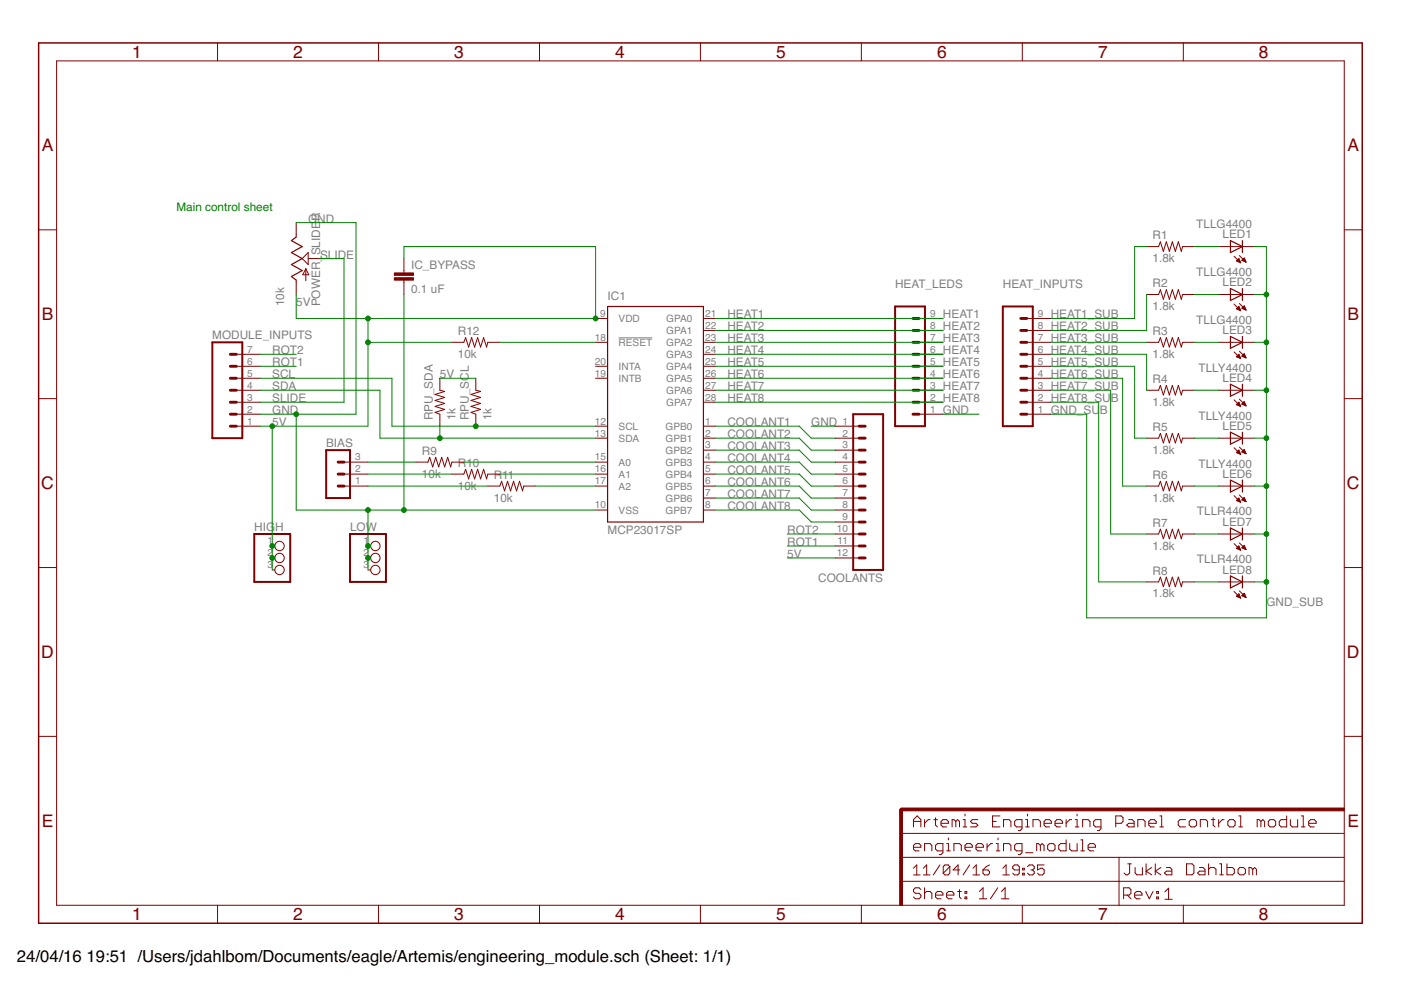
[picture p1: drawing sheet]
<svg xmlns="http://www.w3.org/2000/svg" width="297mm" height="210mm" viewBox="0 0 297 210" stroke-linecap="round" stroke-linejoin="round" font-family="sans-serif">
<path d="M131.1 71.6h7.2" fill="none" stroke="#808080" stroke-width=".21"/>
<g fill="none" stroke="#800000" stroke-width=".25">
<path d="M62.8 50.2l-1 .8 2.3 1.3-2.3 1.3 2.3 1.2-2.3 1.3 2.3 1.3-2.3 1.2 1 .8M260.9 51l2.5 1.3-2.5 1.3zM263.4 51v2.6M128.8 65h20.3v45.7h-20.3zM260.9 61.2l2.5 1.2-2.5 1.3zM260.9 71.3l2.5 1.3-2.5 1.3zM263.4 61.2v2.5M263.4 71.3v2.6M260.9 81.5l2.5 1.2-2.5 1.3zM260.9 91.6l2.5 1.3-2.5 1.3zM263.4 81.5v2.5M263.4 91.6v2.6"/>
<path d="M260.9 101.8l2.5 1.3-2.5 1.2zM260.9 112l2.5 1.2-2.5 1.3zM263.4 101.8v2.5M263.4 112v2.5M260.9 122.1l2.5 1.3-2.5 1.3zM263.4 122.1v2.6"/>
</g>
<g fill="none" stroke="#800000" stroke-width=".21">
<path d="M12 12.9h273v179h-273zM46.1 9.1v3.8M80.2 9.1v3.8M114.4 9.1v3.8M148.5 9.1v3.8M182.6 9.1v3.8M216.7 9.1v3.8M250.9 9.1v3.8M8.2 48.7h3.8M62.8 47.2v3M62.8 59.4v3M64.1 54.8l1.2-1.2v2.5z"/>
<path d="M64.8 57v2.5M64.8 57l.7 1.3h-1.3zM65.3 54.8h2.6M85.6 54.8v3.1M85.6 59.4v3M243.1 52.3h2.5l.4-1 .7 2 .6-2 .6 2 .7-2 .6 2 .6-2 .7 2 .2-1h2.6M258.3 52.3h7.7M261.6 54.3l1.4 1.4M262.1 55.3l.6-.5 .3 .9zM262.2 55.3h.6M262.3 55.2h.5M262.3 55.4h.6"/>
<path d="M262.4 55.1h.4M262.6 54.9h.1M262.6 55.5h.4M262.8 54.2l1.4 1.4M262.9 55.6h.1M263.3 55.2l.5-.5 .4 .9zM263.3 55.2h.7M263.4 55.1h.5M263.5 55.3h.6M263.6 54.9h.3M263.7 54.8h.1M263.8 55.4h.3"/>
<path d="M264.1 55.5h.1M285 48.7h3.8M50.1 77.7h5.1M50.1 75.1h5.1M95.8 72.6h2.5l.4-1 .7 2 .6-2 .6 2 .7-2 .6 2 .6-2 .7 2 .2-1h2.6M126.3 72.6h2.5M126.3 77.7h2.5M126.3 67.5h2.5M149.1 72.6h2.6M149.1 77.7h2.6M149.1 67.5h2.6M149.1 70.1h2.6"/>
<path d="M149.1 75.1h2.6M194.8 72.6h5.1M194.8 77.7h5.1M194.8 67.5h5.1M194.8 70.1h5.1M194.8 75.1h5.1M217.7 72.6h5.1M217.7 77.7h5.1M217.7 67.5h5.1M217.7 70.1h5.1M217.7 75.1h5.1M243.1 72.6h2.5l.4-1 .7 2 .6-2 .6 2 .7-2 .6 2 .6-2 .7 2 .2-1h2.6"/>
<path d="M243.1 62.4h2.5l.4-1 .7 2.1 .6-2.1 .6 2.1 .7-2.1 .6 2.1 .6-2.1 .7 2.1 .2-1.1h2.6M258.3 72.6h7.7M258.3 62.4h7.7M261.6 64.5l1.4 1.4M261.6 74.6l1.4 1.4M262.1 65.5l.6-.5 .3 .9zM262.1 75.6l.6-.5 .3 .9zM262.2 65.4h.6M262.2 75.7h.7M262.2 75.5h.6M262.3 65.5h.6M262.3 65.3h.5"/>
<path d="M262.4 75.4h.4M262.4 65.2h.3M262.5 75.3h.2M262.5 75.8h.4M262.6 65.7h.4M262.6 65.1h.1M262.6 75.2h.1M262.8 64.3l1.4 1.4M262.8 74.5l1.4 1.4M262.8 75.9h.2M262.8 65.8h.2M263.3 65.4l.5-.5 .4 .8z"/>
<path d="M263.3 75.5l.5-.5 .4 .9zM263.4 65.3h.6M263.4 75.5h.6M263.4 75.4h.6M263.4 65.4h.6M263.5 65.2h.4M263.5 75.3h.4M263.6 65.1h.3M263.6 75.2h.3M263.7 75.7h.4M263.7 65.5h.4M263.7 64.9h.1"/>
<path d="M263.7 75.1h.1M263.9 75.8h.2M264 65.7h.1M8.2 84.5h3.8M50.1 90.4h5.1M50.1 80.2h5.1M50.1 82.7h5.1M50.1 85.3h5.1M50.1 87.8h5.1M72.9 98h5.1M88.2 98h2.5l.4-1 .6 2 .7-2 .6 2 .6-2 .7 2 .6-2 .6 2 .3-1h2.5M93.3 80.2v2.5l1 .3-2.1 .6 2.1 .7-2.1 .6 2.1 .6-2.1 .7 2.1 .6-2.1 .6 1.1 .4v2.6"/>
<path d="M100.9 80.2v2.5l1 .3-2 .6 2 .7-2 .6 2 .6-2 .7 2 .6-2 .6 1 .4v2.6M126.3 90.4h2.5M126.3 92.9h2.5M126.3 98h2.5M126.3 80.2h2.5M149.1 90.4h2.6M149.1 92.9h2.6M149.1 98h2.6M149.1 80.2h2.6M149.1 95.4h2.6M149.1 82.7h2.6M149.1 85.3h2.6"/>
<path d="M177.1 90.4h5.1M177.1 92.9h5.1M177.1 98h5.1M177.1 95.4h5.1M194.8 80.2h5.1M194.8 82.7h5.1M194.8 85.3h5.1M194.8 87.8h5.1M217.7 80.2h5.1M217.7 82.7h5.1M217.7 85.3h5.1M217.7 87.8h5.1"/>
<path d="M243.1 92.9h2.5l.4-1 .7 2 .6-2 .6 2 .7-2 .6 2 .6-2 .7 2 .2-1h2.6M243.1 82.7h2.5l.4-1 .7 2.1 .6-2.1 .6 2.1 .7-2.1 .6 2.1 .6-2.1 .7 2.1 .2-1.1h2.6M258.3 92.9h7.7M258.3 82.7h7.7M261.6 84.8l1.4 1.4M261.6 94.9l1.4 1.4M262.1 85.8l.9 .4M262.1 85.8l.6-.5 .3 .9M262.1 95.9l.9 .4M262.2 85.8h.7M262.2 95.9h.7M262.3 85.7h.5"/>
<path d="M262.3 95.8h.5M262.4 85.6h.4M262.4 96.1h.5M262.4 95.7h.4M262.4 85.9h.5M262.5 85.4h.2M262.5 95.6h.2M262.6 85.3h.1M262.7 95.4h.1M262.7 95.4l-.6 .5M262.7 95.4l.3 .9M262.7 96.2h.3"/>
<path d="M262.7 86h.3M262.8 84.6l1.4 1.4M262.8 94.8l1.4 1.4M263 96.3h.1M263 86.2h.1M263.3 95.8l.5-.5 .4 .9zM263.3 85.7h.7M263.3 95.8h.7M263.4 85.6h.6M263.4 95.7h.5M263.5 85.4h.4M263.5 95.9h.6"/>
<path d="M263.5 95.6h.4M263.6 85.8h.5M263.6 85.3h.3M263.7 95.4h.2M263.8 85.2h.1M263.8 95.3h.1M263.8 85.2l-.5 .5 .9 .3M263.8 85.2l.4 .8M263.8 96.1h.3M263.9 85.9h.2M264.1 96.2h.1M264.2 86h.1"/>
<path d="M285 84.5h3.8M57.7 115.8h.6M57.7 118.3h.6M72.9 100.5h5.1M72.9 103.1h5.1M78 115.8h.6M78 118.3h.6M95.8 100.5h2.5l.4-1 .7 2 .6-2 .6 2 .7-2 .6 2 .6-2 .7 2 .2-1h2.6M103.4 103.1h2.6l.3-1.1 .7 2.1 .6-2.1 .6 2.1 .7-2.1 .6 2.1 .7-2.1 .6 2.1 .2-1h2.6M126.3 100.5h2.5M126.3 103.1h2.5M126.3 108.1h2.5"/>
<path d="M149.1 100.5h2.6M149.1 103.1h2.6M149.1 105.6h2.6M149.1 108.1h2.6M177.1 100.5h5.1M177.1 103.1h5.1M177.1 105.6h5.1M177.1 108.1h5.1M177.1 113.2h5.1M177.1 110.7h5.1M177.1 115.8h5.1M177.1 118.3h5.1"/>
<path d="M243.1 103.1h2.5l.4-1.1 .7 2.1 .6-2.1 .6 2.1 .7-2.1 .6 2.1 .6-2.1 .7 2.1 .2-1h2.6M243.1 113.2h2.5l.4-1 .7 2 .6-2 .6 2 .7-2 .6 2 .6-2 .7 2 .2-1h2.6M258.3 103.1h7.7M258.3 113.2h7.7M261.6 105.1l1.4 1.4M261.6 115.3l1.4 1.3M262.1 106.1l.6-.5 .3 .9zM262.1 116.3l.6-.5 .3 .8zM262.2 106.1h.6M262.2 116.2h.6M262.3 116.3h.6M262.3 106.2h.6"/>
<path d="M262.3 105.9h.5M262.3 116.1h.5M262.4 105.8h.3M262.5 116h.2M262.6 105.7h.1M262.6 116.4h.4M262.6 115.8h.1M262.6 106.3h.4M262.8 105l1.4 1.4M262.8 115.1l1.4 1.4M262.8 116.6h.2M262.9 106.4h.1"/>
<path d="M263.3 106l.5-.5 .4 .9zM263.3 116.1l.5-.5 .4 .9zM263.3 105.9h.7M263.4 116.1h.6M263.4 116.2h.6M263.4 105.8h.5M263.5 106.1h.6M263.5 116h.4M263.6 105.7h.3M263.6 115.8h.3M263.7 105.6h.1M263.7 116.3h.4"/>
<path d="M263.7 115.7h.1M263.8 106.2h.3M264 116.4h.1M264 106.3h.2M8.2 120.3h3.8M57.7 120.8h.6M78 120.8h.6M243.1 123.4h2.5l.4-1 .7 2 .6-2 .6 2 .7-2 .6 2 .6-2 .7 2 .2-1h2.6M258.3 123.4h7.7M261.6 125.4l1.4 1.4M262.2 126.4h.7M262.3 126.3h.5"/>
<path d="M262.4 126.2h.4M262.5 126.6h.4M262.5 126.1h.2M262.6 126h.1M262.7 125.9l-.6 .5 .9 .4M262.7 125.9l.3 .9M262.8 126.7h.2M262.8 125.3l1.4 1.4M263.3 126.3l.5-.5 .4 .9zM263.4 126.3h.6M263.4 126.2h.6M263.5 126.1h.4"/>
<path d="M263.6 126.4h.5M263.6 126h.3M263.7 125.8h.1M263.9 126.6h.2M285 120.3h3.8M8.2 156.1h3.8M285 156.1h3.8M191.1 176.7h93.9M193.7 179.6h1.5v-.4l-.3-.3h-.8l-.4 .3v.8l.4 .4h.8M193.7 175.3v-1.5l.8-.8 .7 .8v1.5M193.7 174.2h1.5M196 173.8v1.5"/>
<path d="M197.2 173.8h-.4l-.8 .8M198 173.8h.8M198.4 173.4v1.5l.4 .4M199.5 174.6h1.6v-.4l-.4-.4h-.8l-.4 .4v.7l.4 .4h.8M200.7 178.9h.4v1.5M201.1 177.7v.4M202.6 174.2l.4-.4 .4 .4v1.1M202.6 174.2l-.4-.4h-.3v1.5M202.6 174.2v1.1M204.2 173.8h.4v1.5M204.2 175.3h.8M204.6 179.6h1.5v-.4l-.3-.3h-.8l-.4 .3v.8l.4 .4h.8"/>
<path d="M204.6 172.6v.4M206.9 179.6h1.6v-.4l-.4-.3h-.8l-.4 .3v.8l.4 .4h.8M207.3 173.8h-1.2l-.3 .4 .3 .4h.8l.4 .3-.4 .4h-1.1M209.3 178.9v1.5M210.4 178.9h-.3l-.8 .7M210.4 174.2h.8M211.2 178.9h.4v1.5M211.6 177.7v.4M212 173h-1.6v2.3h1.6M212.8 175.3v-1.5h1.2l.3 .4v1.1M216.7 175.3h-1.2l-.4-.4v-.7l.4-.4h1.2v1.9l-.4 .4h-.4M217.4 173.8h.4v1.5"/>
<path d="M217.4 175.3h.8M217.8 172.6v.4M219 175.3v-1.5h1.2l.4 .4v1.1M220.6 179.2l-.4-.3h-.4v1.5M220.6 179.2v1.2M220.6 179.2l.4-.3 .4 .3v1.2M221.4 174.6h1.5v-.4l-.4-.4h-.8l-.3 .4v.7l.3 .4h.8M222.1 179.2l.4-.3h.8l.4 .3v.8l-.4 .4h-.8l-.4-.4zM223.7 174.6h1.6v-.4l-.4-.4h-.8l-.4 .4v.7l.4 .4h.8M226 178.1v2.3h-1.1l-.4-.4v-.8l.4-.3h1.1M226 173.8v1.5M226.8 178.9v1.1l.4 .4h1.2v-1.5"/>
<path d="M227.2 173.8h-.4l-.8 .8M228 173.8h.4v1.5M228 175.3h.7M228.4 172.6v.4M229.2 178.1h.3v2.3M229.5 175.3v-1.5h1.2l.4 .4v1.1M230.7 179.6h1.6v-.4l-.4-.3h-.8l-.4 .3v.8l.4 .4h.8M233.4 175.3h-1.1l-.4-.4v-.7l.4-.4h1.1v1.9l-.4 .4h-.3M236.6 174.6h1.1l.4-.4v-.8l-.4-.4h-1.1v2.3M239.3 173.8h.8l.4 .4v1.1h-1.2l-.4-.4 .4-.3h1.2M241.2 175.3v-1.5h1.2l.4 .4v1.1M243.6 174.6h1.5v-.4l-.4-.4h-.8l-.3 .4v.7l.3 .4h.8"/>
<path d="M245.9 175.3h.8M245.9 173h.4v2.3M251.4 173.8h-1.2l-.4 .4v.7l.4 .4h1.2M252.1 174.2l.4-.4h.8l.4 .4v.7l-.4 .4h-.8l-.4-.4zM254.5 175.3v-1.5h1.2l.3 .4v1.1M256.8 173.8h.8M257.2 173.4v1.5l.4 .4M258.4 173.8v1.5M259.5 173.8h-.3l-.8 .8M260.7 173.8h.8l.4 .4v.7l-.4 .4h-.8l-.4-.4v-.7zM262.7 175.3h.7M262.7 173h.4v2.3"/>
<path d="M267.3 174.2l-.3-.4h-.4v1.5M267.3 174.2v1.1M267.3 174.2l.4-.4 .4 .4v1.1M269.3 173.8h.8l.4 .4v.7l-.4 .4h-.8l-.4-.4v-.7zM272.8 173v2.3h-1.2l-.4-.4v-.7l.4-.4h1.2M273.6 173.8v1.1l.4 .4h1.1v-1.5M275.9 175.3h.8M275.9 173h.4v2.3M277.5 174.6h1.5v-.4l-.4-.4h-.7l-.4 .4v.7l.4 .4h.7M46.1 191.9v3.8M80.2 191.9v3.8M114.4 191.9v3.8"/>
<path d="M148.5 191.9v3.8M182.6 191.9v3.8M191.1 186.9h93.9M191.1 181.8h93.9M193.7 184.1l.7-.7v2.1M193.7 185.5h1.4M195.2 188.6l-.3-.4h-.8l-.4 .4v.4l.4 .4h.8l.3 .4v.4l-.3 .4h-.8l-.4-.4M195.8 185.5h1.4M195.8 184.1l.7-.7v2.1M196 180.4v-1.5h1.2l.4 .3v1.2M196 188.2v2.4M196 189.4l.4-.4h.8l.4 .4v1.2"/>
<path d="M198.4 189.8h1.5v-.4l-.4-.4h-.7l-.4 .4v.8l.4 .4h.7M199.3 183.4l-1.4 2.1M199.9 180.4h-1.1l-.4-.4v-.8l.4-.3h1.1v1.9l-.4 .4h-.4M200.7 180.4h.8M200.7 189.8h1.5v-.4l-.3-.4h-.8l-.4 .4v.8l.4 .4h.8M201.4 183.7v1.4l-.4 .4h-.7l-.3-.4M201.4 183.7l-.4-.3h-.7l-.3 .3v1.4M201.4 183.7l-1.4 1.4M202.2 180.4v-1.5h1.2l.4 .3v1.2M203 189h.8M203.4 188.6v1.6l.4 .4M203.5 184.4h-1.4l1-1v2.1"/>
<path d="M204.6 189h.4v.4h-.4zM204.6 190.2h.4v.4h-.4zM205.6 183.4l-1.4 2.1M206.3 185.5h1.4M206.3 184.1l.7-.7v2.1M207.6 189l.8-.8v2.4M207.6 190.6h1.6M208.4 184.4h1.1l.3 .4v.3l-.3 .4h-.8l-.3-.4zM209.8 183.4l-.7 .3-.7 .7M211.2 180.4h.8M211.5 188.2l-1.5 2.4M212.3 190.6h1.6"/>
<path d="M212.3 189l.8-.8v2.4M212.6 185.5h1.4M212.6 184.1l.7-.7v2.1M212.8 180.4v-1.5h1.2l.3 .3v1.2M216.1 184.4h-1l-.4-.3v-.4l.4-.3h.7l.3 .3v1.4l-.3 .4h-.7l-.4-.4M216.7 180.4h-1.2l-.4-.4v-.8l.4-.3h1.2v1.9l-.4 .4h-.4M216.7 191.9v3.8M216.8 185.1h.4v.4h-.4zM216.8 184.1h.4v.3h-.4zM217.4 180.8h1.6M217.9 183.7l.3-.3h.7l.4 .3v.4l-.4 .3M218.6 184.4h.3"/>
<path d="M218.9 184.4l.4 .4v.3l-.4 .4h-.7l-.3-.4M221.4 183.4h-1.4v1l.7-.3h.3l.4 .3v.7l-.4 .4h-.7l-.3-.4M229.2 180.4h.7M237.3 181.8v10.2M238.2 189.8h1.2l.4-.4v-.8l-.4-.4h-1.2v2.4M239 189.8l.8 .8M239.1 183.2h.8M239.5 183.2v1.9l-.4 .4h-.4l-.4-.4M240.6 189.8h1.5v-.4l-.4-.4h-.7l-.4 .4v.8l.4 .4h.7M240.7 183.9v1.2l.3 .4h1.2v-1.6M242.9 189l.8 1.6 .8-1.6M243 183.2v2.3"/>
<path d="M244.2 183.9l-1.2 .8 1.2 .8M244.9 183.2v2.3M245.2 190.2h.4v.4h-.4zM245.2 189h.4v.4h-.4zM246.1 183.9l-1.2 .8 1.2 .8M247 189.1l.8-.8v2.4M247 190.7h1.5M247.3 183.9h.8l.4 .4v1.2h-1.2l-.4-.4 .4-.4h1.2M250.9 191.9v3.8M251.6 183.2h1.2l.3 .3v1.6l-.3 .4h-1.2zM254.3 183.9h.8l.4 .4v1.2h-1.2l-.4-.4 .4-.4h1.2M256.2 184.3l.4-.4h.8l.4 .4v1.2"/>
<path d="M256.2 183.2v2.3M258.6 185.5h.8M258.6 183.2h.4v2.3M260.1 183.2v2.3h1.2l.4-.4v-.8l-.4-.4h-1.2M262.5 184.3l.4-.4h.8l.4 .4v.8l-.4 .4h-.8l-.4-.4zM265.6 184.3l-.4-.4h-.4v1.6M265.6 184.3v1.2M265.6 184.3l.4-.4 .4 .4v1.2"/>
<circle cx="59.3" cy="118.3" r=".99"/>
<circle cx="59.3" cy="115.8" r=".99"/>
<circle cx="79.6" cy="118.3" r=".99"/>
<circle cx="79.6" cy="115.8" r=".99"/>
<circle cx="59.3" cy="120.8" r=".99"/>
<circle cx="79.6" cy="120.8" r=".99"/>
</g>
<path d="M45 72.6h6.4v20.3h-6.4zM189.8 65h6.3v25.4h-6.3zM212.6 65h6.4v25.4h-6.4zM69.2 95.4h5v10.2h-5zM180.9 87.8h6.3v33h-6.3zM53.9 113.2h7.6v10.2h-7.6zM74.2 113.2h7.6v10.2h-7.6z" fill="none" stroke="#800000" stroke-width=".42"/>
<g fill="none" stroke="#800000" stroke-width=".61">
<path d="M48.8 77.7h1.3M48.8 75.1h1.3M193.6 77.7h1.2M193.6 75.1h1.2M193.6 72.6h1.2M193.6 70.1h1.2M193.6 67.5h1.2M216.4 77.7h1.3M216.4 75.1h1.3M216.4 72.6h1.3M216.4 70.1h1.3M216.4 67.5h1.3"/>
<path d="M48.8 85.3h1.3M48.8 87.8h1.3M48.8 90.4h1.3M48.8 80.2h1.3M48.8 82.7h1.3M71.7 98h1.2M182.2 90.4h1.2M182.2 95.4h1.2M182.2 92.9h1.2M182.2 98h1.2M193.6 85.3h1.2M193.6 87.8h1.2"/>
<path d="M193.6 80.2h1.2M193.6 82.7h1.2M216.4 85.3h1.3M216.4 87.8h1.3M216.4 80.2h1.3M216.4 82.7h1.3M71.7 100.5h1.2M71.7 103.1h1.2M182.2 100.5h1.2M182.2 103.1h1.2M182.2 105.6h1.2M182.2 108.1h1.2"/>
<path d="M182.2 110.7h1.2M182.2 113.2h1.2M182.2 115.8h1.2M182.2 118.3h1.2M192.3 171.6h-1.2v1.3"/>
</g>
<g fill="#800000" stroke="#800000" stroke-width=".21">
<path d="M190.8 171.6h.5v20.3h-.5z"/>
<path d="M191 171.3h94v.6h-94z"/>
<path d="M83.6 58.9h4.1v.5h-4.1z"/>
<path d="M83.6 57.9h4.1v.5h-4.1z"/>
</g>
<path d="M8.2 9.1h280.6v186.6h-280.6z" fill="none" stroke="#800000" stroke-width=".32"/>
<g fill="none" stroke="#008000" stroke-width=".21">
<path d="M62.8 47.2h12.7v40.6h-20.3M67.9 54.8h5v30.5h-17.7M85.6 54.8v-2.5h40.7v15.2h-63.5v-5.1M243.1 52.3h-2.5v15.2h-17.8M253.3 52.3h5M266 52.3h2.5v78.7h-38.1v-43.2h-7.6M55.2 77.7h7.6M55.2 75.1h7.6M78 67.5v22.9h-22.8M78 72.6h17.8M85.6 62.4v45.7M106 72.6h20.3"/>
<path d="M151.7 67.5h48.2M151.7 72.6h48.2M151.7 77.7h48.2M151.7 75.1h48.2M151.7 70.1h48.2M222.8 72.6h20.3M222.8 77.7h17.8v15.2h2.5M222.8 75.1h20.3v7.6M243.1 62.4v7.7h-20.3M253.3 72.6h5M253.3 62.4h5M266 72.6h2.5"/>
<path d="M266 62.4h2.5M55.2 80.2h27.9v10.2h43.2M55.2 82.7h25.4v10.2h45.7M57.7 90.4v30.4M62.8 87.8v20.3h63.5M78 98h10.2M93.3 80.2h7.6M93.3 90.4v2.5M98.3 98h28M151.7 90.4h17.8l2.5 2.5h5.1M151.7 80.2h48.2M151.7 92.9h17.8l2.5 2.5h5.1"/>
<path d="M151.7 95.4h17.8l2.5 2.6h5.1M151.7 98h17.8l2.5 2.5h5.1M151.7 82.7h48.2M151.7 85.3h48.2M172 90.4h5.1M199.9 87.8h7.6M222.8 80.2h15.2v22.9h5.1M222.8 82.7h12.7v30.5h7.6M222.8 85.3h10.1v38.1h10.2M253.3 92.9h5M253.3 82.7h5M266 92.9h2.5"/>
<path d="M266 82.7h2.5M78 108.1v12.7M78 100.5h17.8M78 103.1h25.4M106 100.5h20.3M113.6 103.1h12.7M151.7 108.1h17.8l2.5 2.6h5.1M151.7 105.6h17.8l2.5 2.5h5.1M151.7 100.5h17.8l2.5 2.6h5.1M151.7 103.1h17.8l2.5 2.5h5.1M166.9 118.3h10.2M166.9 115.8h10.2"/>
<path d="M166.9 113.2h10.2M253.3 103.1h5M253.3 113.2h5M266 103.1h2.5M266 113.2h2.5M253.3 123.4h5M266 123.4h2.5"/>
</g>
<g fill="#008000" stroke="#008000" stroke-width=".21">
<circle cx="78" cy="67.5" r=".51"/>
<circle cx="57.7" cy="90.4" r=".51"/>
<circle cx="57.7" cy="115.8" r=".51"/>
<circle cx="57.7" cy="118.3" r=".51"/>
<circle cx="126.3" cy="67.5" r=".51"/>
<circle cx="78" cy="72.6" r=".51"/>
<circle cx="62.8" cy="87.8" r=".51"/>
<circle cx="78" cy="108.1" r=".51"/>
<circle cx="78" cy="115.8" r=".51"/>
<circle cx="78" cy="118.3" r=".51"/>
<circle cx="85.6" cy="108.1" r=".51"/>
<circle cx="93.3" cy="92.9" r=".51"/>
<circle cx="100.9" cy="90.4" r=".51"/>
<circle cx="268.5" cy="113.2" r=".51"/>
<circle cx="268.5" cy="103.1" r=".51"/>
<circle cx="268.5" cy="92.9" r=".51"/>
<circle cx="268.5" cy="82.7" r=".51"/>
<circle cx="268.5" cy="72.6" r=".51"/>
<circle cx="268.5" cy="62.4" r=".51"/>
<circle cx="268.5" cy="123.4" r=".51"/>
</g>
<g font-size="3.7" fill="#800000">
<text x="28" y="12.3">1</text>
<text x="62.2" y="12.3">2</text>
<text x="96.3" y="12.3">3</text>
<text x="130.4" y="12.3">4</text>
<text x="164.5" y="12.3">5</text>
<text x="198.7" y="12.3">6</text>
<text x="232.8" y="12.3">7</text>
<text x="266.9" y="12.3">8</text>
<text x="8.9" y="32.1">A</text>
<text x="285.7" y="32.1">A</text>
<text x="8.9" y="67.9">B</text>
<text x="285.7" y="67.9">B</text>
<text x="8.8" y="103.7">C</text>
<text x="285.6" y="103.7">C</text>
<text x="8.8" y="139.5">D</text>
<text x="285.6" y="139.5">D</text>
<text x="8.9" y="175.3">E</text>
<text x="285.7" y="175.3">E</text>
<text x="28" y="195.1">1</text>
<text x="62.2" y="195.1">2</text>
<text x="96.3" y="195.1">3</text>
<text x="130.4" y="195.1">4</text>
<text x="164.5" y="195.1">5</text>
<text x="198.7" y="195.1">6</text>
<text x="232.8" y="195.1">7</text>
<text x="266.9" y="195.1">8</text>
</g>
<g font-size="3.5">
<text x="3.6" y="204">24/04/16</text>
<text x="18.3" y="204">19:51 /Users/jdahlbom/Documents/eagle/Artemis/engineering_module.sch (Sheet: 1/1)</text>
</g>
<text font-size="2.5" fill="#008000" x="37.4" y="44.7">Main control sheet</text>
<g font-size="2.5" fill="#808080">
<text x="65.3" y="47.2">GND</text>
<text x="67.9" y="46.9" transform="rotate(-90 67.9 46.9)">R</text>
<text x="244.4" y="50.8">R1</text>
<text x="253.6" y="48.3">TLLG4400</text>
<text x="259.2" y="50.5">LED1</text>
<text x="67.9" y="54.1" transform="rotate(-90 67.9 54.1)">SLIDE</text>
<text x="67.9" y="54.8">SLIDE</text>
<text x="87.2" y="57">IC_BYPASS</text>
<text x="244.4" y="55.6">1.8k</text>
<text x="253.6" y="58.5">TLLG4400</text>
<text x="60.3" y="65" transform="rotate(-90 60.3 65)">10k</text>
<text x="62.8" y="65">5V</text>
<text x="67.9" y="65" transform="rotate(-90 67.9 65)">POWER_</text>
<text x="87.2" y="62.1">0.1 uF</text>
<text x="128.8" y="63.7">IC1</text>
<text x="189.8" y="61.2">HEAT_LEDS</text>
<text x="212.6" y="61.2">HEAT_INPUTS</text>
<text x="244.4" y="65.7">1.8k</text>
<text x="244.4" y="60.9">R2</text>
<text x="259.2" y="60.7">LED2</text>
<text x="45" y="71.8">MODULE_INPUTS</text>
<text x="97.1" y="71.1">R12</text>
<text x="154.2" y="70.1">HEAT2</text>
<text x="154.2" y="67.5">HEAT1</text>
<text x="199.9" y="70.1">HEAT2</text>
<text x="199.9" y="67.5">HEAT1</text>
<text x="222.8" y="67.5">HEAT1_SUB</text>
<text x="222.8" y="70.1">HEAT2_SUB</text>
<text x="244.4" y="71.1">R3</text>
<text x="253.6" y="68.7">TLLG4400</text>
<text x="259.2" y="70.8">LED3</text>
<text x="57.7" y="77.7">ROT1</text>
<text x="57.7" y="75.1">ROT2</text>
<text x="97.1" y="75.9">10k</text>
<text x="154.2" y="75.1">HEAT4</text>
<text x="154.2" y="72.6">HEAT3</text>
<text x="154.2" y="77.7">HEAT5</text>
<text x="199.9" y="75.1">HEAT4</text>
<text x="199.9" y="72.6">HEAT3</text>
<text x="199.9" y="77.7">HEAT5</text>
<text x="222.8" y="72.6">HEAT3_SUB</text>
<text x="222.8" y="75.1">HEAT4_SUB</text>
<text x="222.8" y="77.7">HEAT5_SUB</text>
<text x="244.4" y="75.9">1.8k</text>
<text x="57.7" y="82.7">SDA</text>
<text x="57.7" y="80.2">SCL</text>
<text x="93.3" y="80.2">5V</text>
<text x="154.2" y="80.2">HEAT6</text>
<text x="154.2" y="82.7">HEAT7</text>
<text x="199.9" y="80.2">HEAT6</text>
<text x="199.9" y="82.7">HEAT7</text>
<text x="222.8" y="80.2">HEAT6_SUB</text>
<text x="222.8" y="82.7">HEAT7_SU</text>
<text x="235.5" y="82.7">B</text>
<text x="244.4" y="81.3">R4</text>
<text x="254.1" y="78.8">TLLY4400</text>
<text x="259.2" y="81">LED4</text>
<text x="57.7" y="87.8">GND</text>
<text x="57.7" y="85.3">SLIDE</text>
<text x="91.8" y="89.1" transform="rotate(-90 91.8 89.1)">RPU_SDA</text>
<text x="96.6" y="89.1" transform="rotate(-90 96.6 89.1)">1k</text>
<text x="99.4" y="89.1" transform="rotate(-90 99.4 89.1)">RPU_SCL</text>
<text x="104.2" y="89.1" transform="rotate(-90 104.2 89.1)">1k</text>
<text x="154.2" y="85.3">HEAT8</text>
<text x="199.9" y="87.8">GND</text>
<text x="199.9" y="85.3">HEAT8</text>
<text x="222.8" y="85.3">HEAT8_SU</text>
<text x="222.8" y="87.8">GND_SU</text>
<text x="233.2" y="87.8">B</text>
<text x="235.5" y="85.3">B</text>
<text x="244.4" y="86">1.8k</text>
<text x="254.1" y="89">TLLY4400</text>
<text x="57.7" y="90.4">5V</text>
<text x="69.1" y="94.7">BIAS</text>
<text x="154.2" y="90.4">COOLANT1</text>
<text x="154.2" y="92.9">COOLANT2</text>
<text x="154.2" y="95.4">COOLANT3</text>
<text x="172" y="90.4">GND</text>
<text x="244.4" y="91.4">R5</text>
<text x="259.2" y="91.1">LED5</text>
<text x="89.5" y="101.3">10k</text>
<text x="89.5" y="96.5">R9</text>
<text x="97.1" y="99">R10</text>
<text x="104.7" y="101.6">R11</text>
<text x="154.2" y="100.5">COOLANT5</text>
<text x="154.2" y="98">COOLANT4</text>
<text x="244.4" y="96.2">1.8k</text>
<text x="244.4" y="101.6">R6</text>
<text x="254.1" y="99.1">TLLY4400</text>
<text x="259.2" y="101.3">LED6</text>
<text x="97.1" y="103.8">10k</text>
<text x="104.7" y="106.4">10k</text>
<text x="154.2" y="103.1">COOLANT6</text>
<text x="154.2" y="105.6">COOLANT7</text>
<text x="244.4" y="106.4">1.8k</text>
<text x="53.9" y="112.6">HIG</text>
<text x="58.3" y="112.6">H</text>
<text x="74.2" y="112.6">LOW</text>
<text x="128.8" y="113.2">MCP23017SP</text>
<text x="154.2" y="108.1">COOLANT8</text>
<text x="166.9" y="113.2">ROT2</text>
<text x="244.4" y="111.7">R7</text>
<text x="253.8" y="109.3">TLLR4400</text>
<text x="259.2" y="111.4">LED7</text>
<text x="166.9" y="118.3">5V</text>
<text x="166.9" y="115.8">ROT1</text>
<text x="244.4" y="116.5">1.8k</text>
<text x="253.8" y="119.4">TLLR4400</text>
<text x="173.5" y="123.4">COOLANTS</text>
<text x="244.4" y="121.9">R8</text>
<text x="259.2" y="121.6">LED8</text>
<text x="244.4" y="126.7">1.8k</text>
<text x="268.5" y="128.5">GND_SUB</text>
</g>
<g font-size="2.1" fill="#808080">
<text x="127.3" y="67.2">9</text>
<text x="131.2" y="68.3">VDD</text>
<text x="141.3" y="68.3">GPA0</text>
<text x="141.3" y="70.8">GPA1</text>
<text x="149.5" y="67.2">21</text>
<text x="149.5" y="69.7">22</text>
<text x="197.2" y="69.7">8</text>
<text x="197.2" y="67.2">9</text>
<text x="220" y="69.7">8</text>
<text x="220" y="67.2">9</text>
<text x="52.4" y="77.3">6</text>
<text x="52.4" y="74.8">7</text>
<text x="126.1" y="72.2">18</text>
<text x="126.1" y="77.3">20</text>
<text x="131.2" y="73.4">RESET</text>
<text x="141.3" y="73.4">GPA2</text>
<text x="141.3" y="75.9">GPA3</text>
<text x="149.5" y="72.2">23</text>
<text x="149.5" y="74.8">24</text>
<text x="149.5" y="77.3">25</text>
<text x="197.2" y="77.3">5</text>
<text x="197.2" y="74.8">6</text>
<text x="197.2" y="72.2">7</text>
<text x="220" y="77.3">5</text>
<text x="220" y="74.8">6</text>
<text x="220" y="72.2">7</text>
<text x="52.4" y="82.4">4</text>
<text x="52.4" y="79.9">5</text>
<text x="126.1" y="79.9">19</text>
<text x="131.2" y="78.4">INTA</text>
<text x="131.2" y="81">INTB</text>
<text x="141.3" y="78.4">GPA4</text>
<text x="141.3" y="81">GPA5</text>
<text x="141.3" y="83.5">GPA6</text>
<text x="149.5" y="79.9">26</text>
<text x="149.5" y="82.4">27</text>
<text x="197.2" y="82.4">3</text>
<text x="197.2" y="79.9">4</text>
<text x="220" y="82.4">3</text>
<text x="220" y="79.9">4</text>
<text x="52.4" y="87.5">2</text>
<text x="52.4" y="84.9">3</text>
<text x="141.3" y="86">GPA7</text>
<text x="149.5" y="84.9">28</text>
<text x="197.2" y="87.5">1</text>
<text x="197.2" y="84.9">2</text>
<text x="220" y="87.5">1</text>
<text x="220" y="84.9">2</text>
<text x="52.4" y="90">1</text>
<text x="126.1" y="90">12</text>
<text x="126.1" y="92.6">13</text>
<text x="131.2" y="91.1">SCL</text>
<text x="131.2" y="93.7">SDA</text>
<text x="141.1" y="91.1">GPB0</text>
<text x="141.1" y="93.7">GPB1</text>
<text x="149.5" y="90">1</text>
<text x="149.5" y="92.6">2</text>
<text x="149.5" y="95.1">3</text>
<text x="178.6" y="90">1</text>
<text x="178.6" y="92.6">2</text>
<text x="178.6" y="95.1">3</text>
<text x="75.3" y="100.2">2</text>
<text x="75.3" y="97.6">3</text>
<text x="126.1" y="97.6">15</text>
<text x="126.1" y="100.2">16</text>
<text x="131.2" y="98.7">A0</text>
<text x="131.2" y="101.3">A1</text>
<text x="141.1" y="96.2">GPB2</text>
<text x="141.1" y="98.7">GPB3</text>
<text x="141.1" y="101.3">GPB4</text>
<text x="149.5" y="97.6">4</text>
<text x="149.5" y="100.2">5</text>
<text x="178.6" y="97.6">4</text>
<text x="178.6" y="100.2">5</text>
<text x="75.3" y="102.7">1</text>
<text x="126.1" y="102.7">17</text>
<text x="126.1" y="107.8">10</text>
<text x="131.2" y="103.8">A2</text>
<text x="141.1" y="103.8">GPB5</text>
<text x="141.1" y="106.4">GPB6</text>
<text x="149.5" y="102.7">6</text>
<text x="149.5" y="105.2">7</text>
<text x="149.5" y="107.8">8</text>
<text x="178.6" y="102.7">6</text>
<text x="178.6" y="105.2">7</text>
<text x="178.6" y="107.8">8</text>
<text x="131.2" y="108.9">VSS</text>
<text x="141.1" y="108.9">GPB7</text>
<text x="177.4" y="112.9">10</text>
<text x="178.6" y="110.3">9</text>
<text x="56.7" y="115.4">1</text>
<text x="56.7" y="117.9">2</text>
<text x="77" y="115.4">1</text>
<text x="77" y="117.9">2</text>
<text x="177.4" y="117.9">12</text>
<text x="177.6" y="115.4">11</text>
<text x="56.7" y="120.5">3</text>
<text x="77" y="120.5">3</text>
</g>
</svg>
